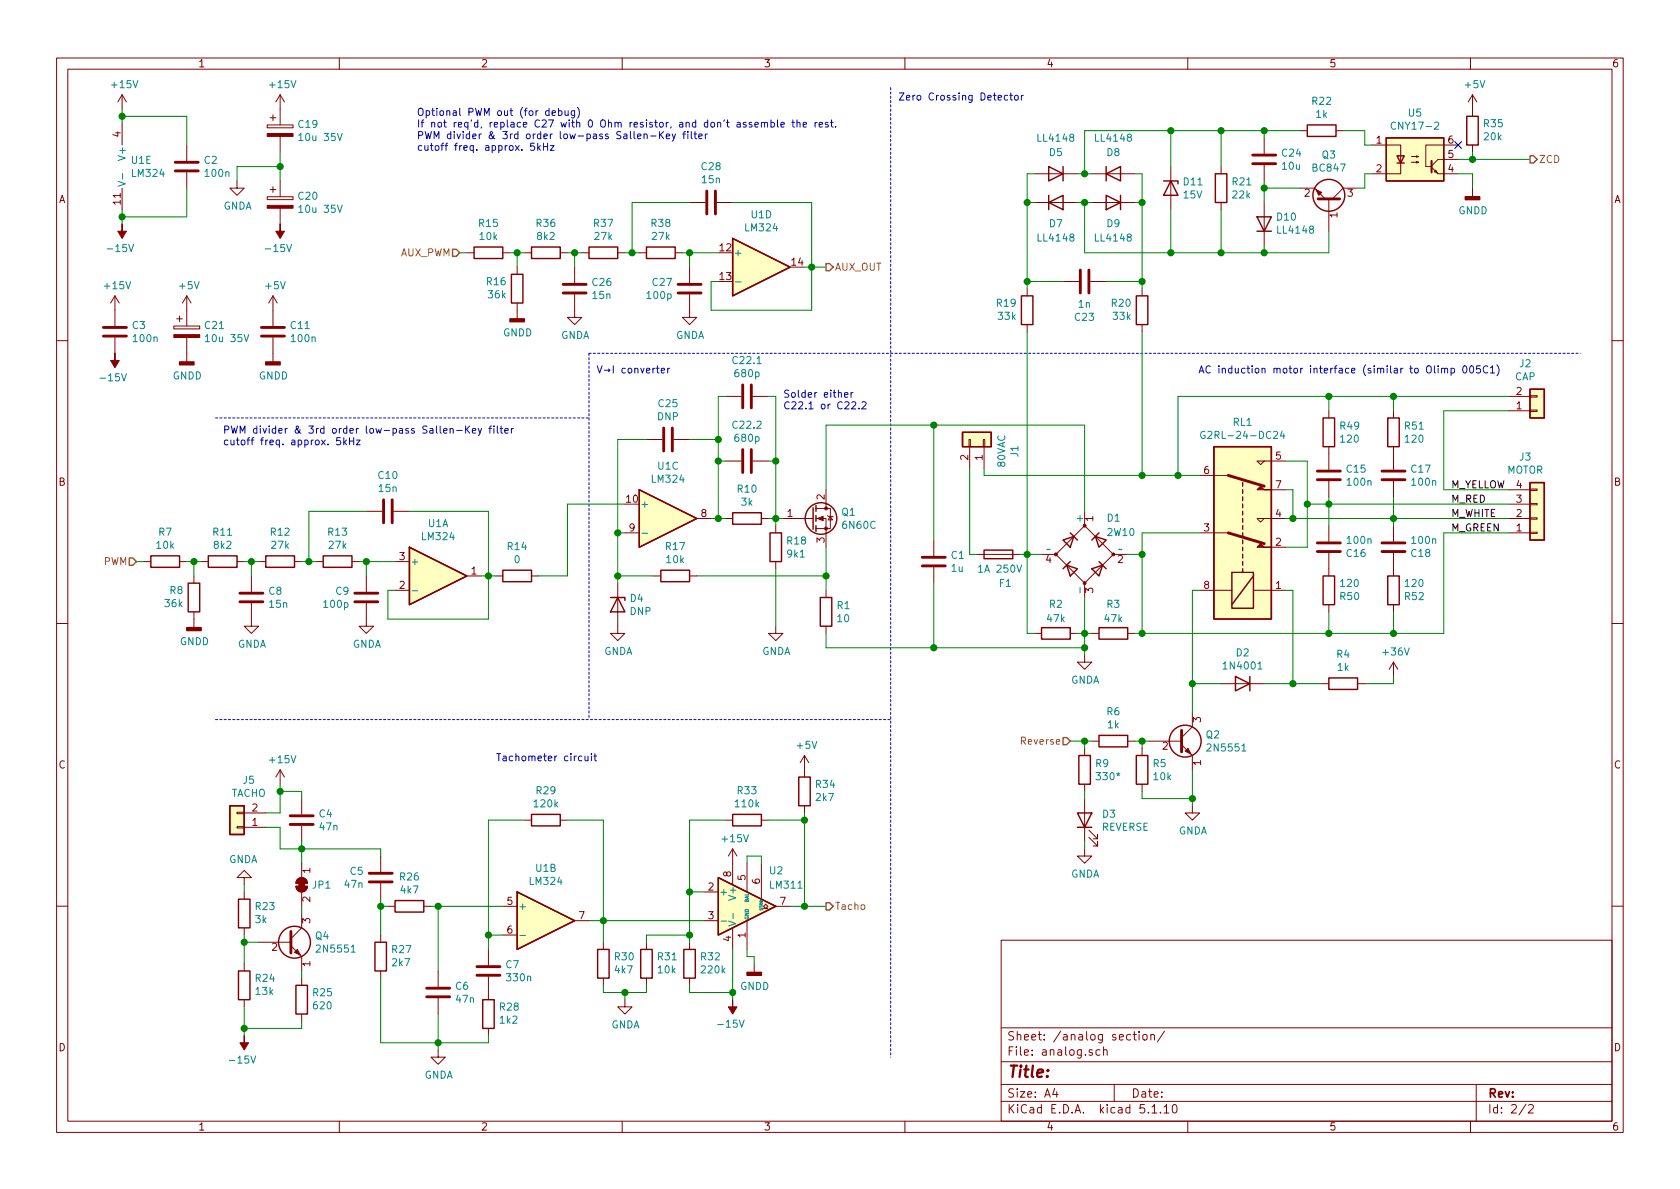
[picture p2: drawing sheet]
<svg xmlns="http://www.w3.org/2000/svg" width="297mm" height="210mm" viewBox="0 0 297 210" stroke-linecap="round" stroke-linejoin="round" font-family="sans-serif">
<g fill="none" stroke="#840000" stroke-width=".18">
<path d="M10 10.3h277v189.9h-277zM12 12.2h273v186.1h-273zM21.6 16.8v2.5M21.6 16.8l-.8 1.2M21.6 16.8l.8 1.2M49.5 16.8v5.3M49.5 16.8l-.7 1.2M49.5 16.8l.8 1.2M60 10.3v1.9M110 10.3v1.9M160 10.3v1.9M210 10.3v1.9"/>
<path d="M260 10.3v1.9M260.3 16.8v3.8M260.3 16.8l-.7 1.2M260.3 16.8l.8 1.2M21.6 21.8v3.8M21.6 33.3v3.8M33 25.6v2.8M33 30.5v2.8M41.9 32v1.3h1.3l-1.3 1.2-1.3-1.2h1.3M47.2 34.8h4.6v.5h-4.6zM47.2 22.1h4.6v.5h-4.6zM47.8 33.5h1"/>
<path d="M47.8 20.8h1M48.3 20.3v1M48.3 33v1M49.5 24.1v2.8M49.5 32v2.8M49.5 36.8v2.8M121.9 35.8h2.8M126.7 35.8h2.8M182.9 30.7h7.6M182.9 35.8h7.6M193 30.7h7.7M193 35.8h7.7"/>
<path d="M207 29.5v7.6M215.9 29.5v1.2M215.9 35.8v1.3M223.5 24.4v2.8M223.5 29.2v2.8M223.5 35.8v7.6M229.9 33.3h2.5l1.9 1.9M229.9 23.1h1.2M234.9 35.2v5.7M236.2 23.1h1.3M240 33.3h-2.5l-1.9 1.9M242.6 25.6h5v3.4"/>
<path d="M247.6 28.8v1.9h-5M249.6 28.7h1.2l-.4 .1v-.2l.4 .1M249.6 27.7h1.2l-.4 .1v-.2l.4 .1M253.1 29.6l1.2 1.1h3.5M253.6 30.3l.3-.2 .2 .5zM257.8 25.6h-5.7v3.9h1M257.8 28.2h-3.5l-1.2 1.1M260.3 25.6v1.3M260.3 33.3v1.5M20.3 52.3l-.7 1.3M20.3 52.3v5.4M20.3 59.7v2.8"/>
<path d="M20.3 52.3l.8 1.3M30.7 57.7h4.6v.5h-4.6zM31.2 56.4h1.1M31.7 55.9v1M33 52.3v5.4M33 59.7v4.3M33 52.3l-.7 1.3M33 52.3l.8 1.3M48.3 52.3v5.4M48.3 59.7v4.3M48.3 52.3l-.8 1.3M48.3 52.3l.7 1.3"/>
<path d="M82.5 44.7h1.3M88.9 44.7h1.3M91.4 47.2v1.3M91.4 53.6v2.8M92.7 44.7h1.3M99.1 44.7h1.2M101.6 52.1v4h1.3l-1.3 1.3-1.3-1.3h1.3M101.6 47.2v2.8M102.9 44.7h1.2M109.2 44.7h1.3M113 44.7h1.3M119.4 44.7h1.2"/>
<path d="M121.9 52.1v4h1.3l-1.3 1.3-1.3-1.3h1.3M121.9 47.2v2.8M181.6 51v1.3M181.6 57.4v1.3M188 49.8h2.8M192.8 49.8h2.8M201.9 51v1.3M201.9 57.4v1.3M10 60.2h2M114.3 77.7h2.8M119.1 77.7h2.8M128.3 70.1h2.8"/>
<path d="M133.1 70.1h2.8M171.3 77.7h.3v1.3h-.3zM171.4 79v3.8M173.9 77.7h.2v1.3h-.2zM174 79v3.8M234.9 72.6v1.3M234.9 79v4.1M246.4 72.6v1.3M246.4 79v4.1M266.7 70.1h3.8M266.7 72.6h3.8M270.5 70h1.3v.2h-1.3z"/>
<path d="M270.5 72.5h1.3v.3h-1.3zM285 60.2h2M25.4 99.3h1.3M31.7 99.3h1.3M35.6 99.3h1.2M41.9 99.3h1.3M45.7 99.3h1.3M52.1 99.3h1.2M55.9 99.3h1.2M62.2 99.3h1.3M64.8 90.4h2.8M69.6 90.4h2.8"/>
<path d="M69.8 99.3h2.6M110.5 94.2h2.5M123.2 91.7h2.5M128.3 91.7h1.2M128.3 81.5h2.8M133.1 81.5h2.8M134.6 91.7h1.3M137.2 93v1.2M137.2 99.3v1.3M138.4 91.7h5.4M144.3 91.7h1.7v5.1M144.3 89.9h2.5v3.6h-2.5"/>
<path d="M146 86.6v3.3M146.3 91.2l.1 .1h.8l.1 .1M146.8 91.3l.4 .6h-.8zM165.1 95.5v2.8M172.7 98h7.6M184.1 98h2.6M186.7 98l5.1-5 5 5-5 5.1zM191.8 90.4v2.6M196.8 98h2.6M212.1 94.2h5.1M212.1 84.1h5.1M223.5 91.7l-.6 .6-.7-.6h5.1"/>
<path d="M223.5 81.5l-.6 .7-.7-.7h5.1M224.8 96.8h2.5M224.8 86.6h2.5M234.9 85.1v2.8M234.9 93v2.8M234.9 97.8v4M246.4 85.1v2.8M246.4 93v2.8M246.4 97.8v4M266.7 91.7h3.8M266.7 94.2h3.8M266.7 86.6h3.8"/>
<path d="M266.7 89.1h3.8M270.5 86.5h1.3v.2h-1.3zM270.5 89h1.3v.3h-1.3zM270.5 94.1h1.3v.3h-1.3zM270.5 91.6h1.3v.2h-1.3zM10 110.3h2M34.3 101.8v1.3M34.3 108.2v2.8M44.4 106.7v4h1.3l-1.3 1.3-1.2-1.3h1.2M44.4 101.8v2.8M64.8 106.7v4h1.2l-1.2 1.3-1.3-1.3h1.3M64.8 101.8v2.8"/>
<path d="M69.8 104.4h2.6M82.5 101.8h2.6M87.6 101.8h1.3M94 101.8h1.2M109.2 103.1v8.9h1.3l-1.3 1.3-1.3-1.3h1.3M115.6 101.8h1.2M121.9 101.8h1.3M137.2 110.7v1.3h1.2l-1.2 1.3-1.3-1.3h1.3M146 104.4v1.3M146 110.7v1.3M165.1 100.3v2.8M182.9 112h1.2"/>
<path d="M189.2 112h1.3M191.8 115.8v1.3h1.2l-1.2 1.3-1.3-1.3h1.3M191.8 103.1v2.6M193 112h1.3M199.4 112h1.3M212.1 104.4h5.7M221.6 104.4h5.7M234.9 106.9v1.3M246.4 106.9v1.3M246.4 117.1v2.5M246.4 117.1l-.8 1.3M246.4 117.1l.7 1.3"/>
<path d="M285 110.3h2M49.5 136.1v2.6M49.5 136.1l-.7 1.3M49.5 136.1l.8 1.3M142.2 133.6v3.8M142.2 133.6l-.7 1.3M142.2 133.6l.8 1.3M191.8 132.3v1.3M191.8 138.7v1.2M193 131.1h1.3M199.4 131.1h1.3M201.9 132.3v1.3"/>
<path d="M201.9 138.7v1.2M203.2 131.1h5.7M208.9 131.7l1.9 1.9v2.5M210.8 126v2.5l-1.9 1.9M215.9 120.9h7.6M233.7 120.9h1.2M240 120.9h1.3M41.9 143.6h1.3v.3h-1.3zM41.9 146.2h1.3v.2h-1.3zM43.2 155.2h1.2l-1.2-1.3-1.3 1.3h1.3v1.3M43.2 157.7v1.3M43.2 146.3h3.8"/>
<path d="M43.2 143.8h3.8M52.3 156.7h2.1a1.02 1.02 0 0 1-1.1 1 1.02 1.02 0 0 1-1-1zM52.7 155.4a1.03 1.03 0 0 1 1.1-.1 1.03 1.03 0 0 1 .6 .9h-2.1l.1-.4zM53.3 141.2v2.8M53.3 146v2.8M53.3 152.6v2.6M53.3 157.7v2.6M67.3 151.4v2.8M67.3 156.2v2.8M92.7 145h1.3M99.1 145h1.2M124.5 157.7h2.5"/>
<path d="M128.3 145h1.2M129.5 150.1l-.7 1.3M129.5 150.1v6.4M129.5 150.1l.8 1.3M132.1 152.6v5.1M134.6 145h1.3M134.6 152.6v6.4M142.2 142.5v1.3M191.8 150.1v1.3h1.2l-1.2 1.2-1.3-1.2h1.3M191.8 141.2v7.6M192.5 148.1l1.6 1.5v-.8v.8h-.8M192.5 146.8l1.6 1.5v-.7v.7h-.8"/>
<path d="M210.8 142.5v1.3h1.3l-1.3 1.2-1.3-1.2h1.3M10 160.2h2M43.2 164.1v1.2M43.2 170.4v1.3M43.2 176.8v1.2M45.7 166.6h5.7M51.4 167.3l1.9 1.9v2.5M53.3 161.5v2.6l-1.9 1.9M53.3 173v1.2M53.3 179.3v1.3M67.3 165.3v1.3M67.3 171.7v1.3"/>
<path d="M68.6 160.3h1.2M74.9 160.3h1.3M77.5 171.7v2.8M77.5 176.5v2.8M86.4 167.9v2.8M86.4 172.7v4.1M88.9 160.3h2.5M88.9 165.3h2.5M101.6 162.8h2.5M106.7 166.6v1.3M106.7 173v1.2M110.5 176.8v1.2h1.3l-1.3 1.3-1.3-1.3h1.3"/>
<path d="M114.3 166.6v1.3M114.3 173v1.2M121.9 166.6v1.3M121.9 173v1.2M124.5 162.8h2.5M129.5 164.1v3.8M132.1 162.8v5.1M133.3 170.4v1.6M135 160.6h.4l-.4-.3 .4-.4 .4 .4-.4 .3h.4M137.2 160.3h2.5M177 166.3h108v32h-108zM285 160.2h2"/>
<path d="M60 198.3v1.9M77.5 185.7v1.2h1.2l-1.2 1.3-1.3-1.3h1.3M86.4 181.9v1.2M110 198.3v1.9M160 198.3v1.9M177 194.8h108M177 191.8h108M177 187.8h108M177 181.8h108M186.5 192.5l-.4 1h1M186.8 193v1M194.5 185.7l-.4-.1-.3 .3v.6l.3 .1 .4-.1"/>
<path d="M195.1 185.7l.2-.1 .4 .1 .1 .9M195.1 185.1v1.5M197 191.8v3M200.3 182.9h.6M200.6 182.4v1.3l.3 .2M201.4 182.4v.2M201.4 182.9v1M202.1 183.1l.2-.2 .5 .2v.7l-.3 .1-.4-.1zM203.5 183.1l.2-.2 .3 .1 .1 .9M203.5 182.9v1M203.7 195.8l.4-.5v1.5M203.7 196.8h.8"/>
<path d="M205.2 196.7v.1M205.8 195.8l.4-.5v1.5M205.8 196.8h.9M205.9 182.3l-1.3 2M207.5 195.4l.2-.1a.94 .94 0 0 1 0 1.5h-.1a1 1 0 0 1-.1-1.4zM210 198.3v1.9M260 198.3v1.9M261 191.8v6.5M269.8 195.2l-1.2 2M270.3 195.5l.2-.2h.3l.3 .5-.9 1h.9"/>
</g>
<g fill="#ffffc2" stroke="#ffffc2" stroke-width=".18">
<path d="M245.1 24.4h10.2v7.6h-10.2z"/>
<path d="M91.4 157.7l10.2 5.1-10.2 5.1z"/>
<path d="M113 86.6l10.2 5.1-10.2 5.1z"/>
<path d="M170.2 76.4h5.1v2.6h-5.1z"/>
<path d="M72.4 96.8l10.1 5-10.1 5.1z"/>
<path d="M214.6 79h10.2v30.5h-10.2z"/>
<path d="M270.5 68.8h2.5v5.1h-2.5z"/>
<path d="M270.5 85.3h2.5v10.2h-2.5z"/>
<path d="M40.6 142.5h2.6v5.1h-2.6z"/>
<path d="M129.5 42.2l10.2 5-10.2 5.1z"/>
<path d="M127 155.2l10.2 5.1-10.2 5z"/>
</g>
<g fill="none" stroke="#840000" stroke-width=".25">
<path d="M185.4 29.5l2.6 1.2-2.6 1.3zM185.4 35.8l2.6-1.3v2.6zM185.4 34.5v2.6M188 29.5v2.5M195.6 34.5l2.5 1.3-2.5 1.3zM195.6 30.7l2.5-1.2v2.5zM195.6 29.5v2.5M198.1 34.5v2.6M205.7 32h2.6v.5M207 32l1.3 2.5h-2.6zM214.9 30.7h2v5.1h-2zM222.2 38.3h2.6l-1.3 2.6z"/>
<path d="M231.1 22.1h5.1v2h-5.1zM245.1 24.4h10.2v7.6h-10.2zM247 27.6h1.3l-.7 1.2zM247 28.8h1.3M259.3 20.6h2.1v5h-2.1zM83.8 43.7h5.1v2h-5.1zM90.4 48.5h2.1v5.1h-2.1zM94 43.7h5.1v2h-5.1zM104.1 43.7h5.1v2h-5.1zM114.3 43.7h5.1v2h-5.1zM129.5 42.2l10.2 5-10.2 5.1zM180.6 52.3h2v5.1h-2z"/>
<path d="M200.9 52.3h2v5.1h-2zM222.2 40.9h2.6M170.2 76.4h5.1v2.6h-5.1zM214.6 79h10.2v30.5h-10.2zM233.9 73.9h2.1v5.1h-2.1zM245.4 73.9h2v5.1h-2zM270.5 68.8h2.5v5.1h-2.5zM26.7 98.3h5v2h-5zM36.8 98.3h5.1v2h-5.1zM47 98.3h5.1v2h-5.1zM57.1 98.3h5.1v2h-5.1zM72.4 96.8l10.1 5-10.1 5.1z"/>
<path d="M113 86.6l10.2 5.1-10.2 5.1zM129.5 90.7h5.1v2h-5.1zM136.1 94.2h2.1v5.1h-2.1zM143.8 89.8v3.8M144.3 89.4v1M144.3 91.2v1M144.3 93v1M174 97.3h5.1v1.5h-5.1zM188 95.5l1.9-.6-.7 1.9zM188.6 99.9l1.9 .7-1.3 1.2zM189.2 99.3l-1.2 1.3M189.2 94.2l1.3 1.3"/>
<path d="M193.7 94.9l1.9 .6-1.3 1.3zM194.3 94.2l-1.3 1.3M194.3 99.3l1.3 1.3M219.7 85.3v.7M219.7 86.6v.6M219.7 87.9v.6M219.7 89.1v.7M219.7 90.4v.7M219.7 91.7v.6M219.7 93v.6M219.7 94.2v.7M219.7 95.5v.6"/>
<path d="M219.7 96.8v.6M219.7 98v.7M219.7 99.3v.6M270.5 85.3h2.5v10.2h-2.5zM33.3 103.1h2v5.1h-2zM88.9 100.8h5.1v2.1h-5.1zM107.9 105.7h2.6v.5M109.2 105.7l1.3 2.5h-2.6zM116.8 100.8h5.1v2.1h-5.1zM145 105.7h2.1v5h-2.1zM184.1 111h5.1v2h-5.1zM193 100.6l1.9-.7-.6 1.9z"/>
<path d="M194.3 111h5.1v2h-5.1zM217.8 101.2h3.8v6.4h-3.8zM218.4 119.6l2.6 1.3-2.6 1.3zM219.7 100.6v.6M221 119.6v2.6M221.6 101.8l-3.8 5.1M233.9 101.8h2.1v5.1h-2.1zM234.9 119.9h5.1v2h-5.1zM245.4 101.8h2v5.1h-2zM141.2 137.4h2.1v5.1h-2.1zM190.8 133.6h2v5.1h-2zM194.3 130h5.1v2.1h-5.1z"/>
<path d="M200.9 133.6h2v5.1h-2zM40.6 142.5h2.6v5.1h-2.6zM42.2 159h2v5.1h-2zM69.8 159.3h5.1v2h-5.1zM91.4 157.7l10.2 5.1-10.2 5.1zM94 144h5.1v2h-5.1zM127 155.2l10.2 5.1-10.2 5zM129.5 144h5.1v2h-5.1zM190.5 143.8h2.5l-1.2 2.5zM190.5 146.3h2.5M42.2 171.7h2v5.1h-2zM52.3 174.2h2.1v5.1h-2.1z"/>
<path d="M66.3 166.6h2v5.1h-2zM85.3 176.8h2.1v5.1h-2.1zM105.7 167.9h2v5.1h-2zM113.3 167.9h2v5.1h-2zM120.9 167.9h2v5.1h-2z"/>
<circle cx="234.9" cy="34.5" r="2.82"/>
<circle cx="145.2" cy="91.7" r="2.79"/>
<circle cx="209.5" cy="131.1" r="2.82"/>
<circle cx="52.1" cy="166.6" r="2.82"/>
</g>
<path d="M253.1 28.4v2.1" fill="none" stroke="#840000" stroke-width=".36"/>
<g fill="none" stroke="#008484" stroke-width=".18">
<path d="M20.9 32.1l1.2 .4-1.2 .4M21.7 30.7v1M52.8 36.6l.4-.3v1.3M52.8 23.9l.4-.3v1.3M52.8 37.6h.7M52.8 24.9h.7M59.7 36.3l.4 1.3 .4-1.3M59.7 23.6l.4 1.3 .4-1.3M246.8 21.7a.6 .6 0 0 0-.9 .4 .6 .6 0 0 0 .6 .8l.3-.2M253.6 21.7l.5-.1 .2 .1 .1 .2-.1 .2-.7 .8h.8M36.3 59.5l.4-.3v1.2M43.2 59.2l.4 1.2 .4-1.2"/>
<path d="M130 49.9h1M36.3 60.4h.7M213 76.3a.59 .59 0 0 0-.7 .6 .59 .59 0 0 0 .7 .6l.1-.5h-.3M226.7 76.2l-.3 .9h.8M227 76.7v.8M113.5 94.3h1M185.7 97.1l-.6 .1M198.4 97.1l-.6 .1M72.9 104.5h1M222.4 118.3h.7M219.6 132.8h.7M62.1 168.4h.7"/>
<path d="M91.9 165.4h1M127.5 162.9h1M128.8 162.9l1.3 .4-1.3 .4M129.6 161.5v1"/>
</g>
<g fill="#840000" stroke="#840000" stroke-width=".18">
<path d="M47.2 36.3h4.6v.5h-4.6z"/>
<path d="M47.2 23.6h4.6v.5h-4.6z"/>
<path d="M20.3 62.5v1.2h.8l-.8 1.3-.7-1.3h.7z"/>
<path d="M21.6 39.6v1.3h.8l-.8 1.3-.8-1.3h.8z"/>
<path d="M129.5 176.8v1.2h.8l-.8 1.3-.7-1.3h.7z"/>
<path d="M30.7 59.2h4.6v.5h-4.6z"/>
<path d="M49.5 39.6v1.3h.8l-.8 1.3-.7-1.3h.7z"/>
<path d="M52.1 168.4l.5-.5 .5 1z"/>
<path d="M52.7 155.4a1.03 1.03 0 0 1 1.1-.1 1.03 1.03 0 0 1 .6 .9h-2.1l.1-.4z"/>
<path d="M52.3 156.7h2.1a1.02 1.02 0 0 1-1.1 1 1.02 1.02 0 0 1-1-1z"/>
<path d="M52.8 156h1v1h-1z"/>
<path d="M43.2 183.1v1.3h.7l-.7 1.3-.8-1.3h.8z"/>
<path d="M232.7 33.5l1 .5-.5 .5z"/>
<path d="M144.5 91.7l1-.4v.8z"/>
<path d="M222.2 96.8l.7-.7 .6 .7h1.3z"/>
<path d="M222.2 86.6l.7-.6 .6 .6h1.3z"/>
<path d="M209.5 132.8l.6-.5 .5 1z"/>
<circle cx="191.8" cy="103.1" r=".25"/>
<circle cx="196.8" cy="98" r=".25"/>
<circle cx="186.7" cy="98" r=".25"/>
<circle cx="191.8" cy="93" r=".25"/>
<circle cx="146" cy="93.5" r=".25"/>
<circle cx="146" cy="89.9" r=".25"/>
</g>
<g fill="#840000" stroke="#840000" stroke-width=".25">
<path d="M47 64h2.5v.5h-2.5z"/>
<path d="M259.1 34.8h2.5v.5h-2.5z"/>
<path d="M132.1 172h2.5v.5h-2.5z"/>
<path d="M90.2 56.4h2.5v.5h-2.5z"/>
<path d="M33 111h2.6v.5h-2.6z"/>
<path d="M31.7 64h2.6v.5h-2.6z"/>
</g>
<g fill="none" stroke="#840000" stroke-width=".51">
<path d="M31 30.2h4.1M31 28.7h4.1M125 33.8v4M126.5 33.8v4M221.5 29h4.1M221.5 27.4h4.1M233 35.2h3.9M18.3 59.4h4.1M18.3 57.9h4.1M46.2 59.4h4.1M46.2 57.9h4.1M99.6 51.8h4"/>
<path d="M99.6 50.3h4M119.9 51.8h4.1M119.9 50.3h4.1M191 47.7v4.1M192.5 47.7v4.1M117.3 75.7v4.1M118.9 75.7v4.1M131.3 68.1v4M131.3 79.5v4.1M132.8 68.1v4M132.8 79.5v4.1M67.8 88.4v4.1"/>
<path d="M69.3 88.4v4.1M163.1 98.5h4M217.2 94.2l6.3 1.9M217.2 84.1l6.3 1.9M232.9 84.8h4.1M232.9 83.3h4.1M232.9 96h4.1M232.9 97.5h4.1M244.3 84.8h4.1M244.3 83.3h4.1M244.3 96h4.1M244.3 97.5h4.1"/>
<path d="M42.4 106.4h4.1M42.4 104.9h4.1M62.7 106.4h4.1M62.7 104.9h4.1M163.1 100.1h4M208.9 129.2v3.8M51.3 145.8h4.1M51.3 144.3h4.1M65.3 156h4M65.3 154.4h4M51.4 164.7v3.8M75.4 176.3h4.1"/>
<path d="M75.4 174.7h4.1M84.3 172.5h4.1M84.3 170.9h4.1"/>
</g>
<path d="M157.5 15.5v171.4M38.1 73.9h66M104.1 62.5v64.7M104.1 62.5h175.3M38.1 127.2h119.4" fill="none" stroke="#0000c2" stroke-width=".18" stroke-dasharray=".4 .4"/>
<g fill="none" stroke="#008400" stroke-width=".18">
<path d="M21.6 19.3v2.5M21.6 37.1v2.5M21.6 20.6h11.4v5M33 33.3v5h-11.4M49.5 29.5h-7.6v2.5M49.5 26.9v5.1M121.9 35.8h-10.1v8.9M129.5 35.8h14v19.1h-17.8v-5.1h1.3M181.6 35.8h1.3M182.9 30.7h-1.3v20.3M190.5 35.8h2.5M190.5 30.7h2.5"/>
<path d="M191.8 35.8v8.9h43.1v-3.8M200.7 30.7h1.2v20.3M200.7 35.8h1.2M207 23.1v6.4M207 37.1v7.6M215.9 23.1v6.4M215.9 37.1v7.6M223.5 23.1v1.3M223.5 32v3.8M223.5 33.3h6.4M229.9 23.1h-38.1v7.6M237.5 23.1h3.8v2.5h1.3"/>
<path d="M242.6 30.7h-1.3v2.6h-1.3M257.8 30.7h2.5v2.6M257.8 28.2h12.7M260.3 26.9v1.3M81.3 44.7h1.2M90.2 44.7h2.5M91.4 44.7v2.5M100.3 44.7h2.6M101.6 44.7v2.5M110.5 44.7h2.5M120.6 44.7h6.4M121.9 44.7v2.5"/>
<path d="M142.2 47.2h3.8M181.6 58.7v53.3h1.3M181.6 49.8h6.4M195.6 49.8h6.3M201.9 58.7v25.4M223.5 43.4v1.3M114.3 77.7h-5.1v25.4M121.9 77.7h5.1M128.3 70.1h-1.3v21.6M135.9 70.1h1.3v22.9M165.1 75.2v20.3M234.9 70.1v2.5"/>
<path d="M246.4 70.1v2.5M266.7 70.1h-58.4v14M266.7 72.6h-11.4v14h11.4M24.1 99.3h1.3M33 99.3h2.6M34.3 99.3v2.5M43.2 99.3h2.5M44.4 99.3v2.5M53.3 99.3h2.6M63.5 99.3h6.3M64.8 90.4h-10.2v8.9M64.8 99.3v2.5"/>
<path d="M72.4 90.4h14v19.1h-17.8v-5.1h1.2M109.2 94.2h1.3M110.5 89.1h-10.2v12.7h-5.1M125.7 91.7h2.6M127 81.5h1.3M135.9 91.7h2.5M135.9 81.5h1.3M146 86.6v-11.4h45.8v15.2M146 96.8v7.6M171.4 82.8v15.2h1.3M174 82.8v1.3h38.1M180.3 98h3.8"/>
<path d="M199.4 98h2.5M212.1 94.2h-10.2v17.8M227.3 91.7h39.4M227.3 81.5h3.8v15.3h-3.8M227.3 86.6h1.3v5.1M231.1 89.1h35.6M234.9 87.9v5.1M246.4 87.9v5.1M266.7 94.2h-11.4v17.8h-54.6M85.1 101.8h2.5M109.2 101.8h6.4M123.2 101.8h22.8"/>
<path d="M137.2 100.6v10.1M146 112v2.5h45.8M165.1 103.1v11.4M190.5 112h2.5M191.8 105.7v10.1M212.1 104.4h-1.3v21.6M227.3 104.4h1.3v16.5M234.9 108.2v3.8M246.4 108.2v3.8M246.4 119.6v1.3h-5.1M49.5 138.7v5.1h-2.5M49.5 139.9h3.8v1.3"/>
<path d="M189.2 131.1h3.8M191.8 131.1v1.2M191.8 139.9v1.3M200.7 131.1h2.5M201.9 131.1v1.2M201.9 139.9v1.3h8.9M210.8 136.1v6.4M210.8 120.9h5.1M223.5 120.9h10.2M43.2 156.5v1.2M47 146.3h2.5v3.8h17.8v1.3M53.3 148.8v3.8"/>
<path d="M67.3 159v6.3M92.7 145h-6.3v22.9M100.3 145h6.4v21.6M121.9 157.7h2.6M128.3 145h-6.4v21.6M132.1 152.6v-1.2h2.5v1.2M135.9 145h6.3M142.2 143.8v16.5M191.8 148.8v1.3M43.2 165.3v5.1M43.2 178v5.1M43.2 166.6h2.5"/>
<path d="M53.3 160.3v1.2M53.3 171.7v1.3M67.3 160.3h1.3M67.3 173v11.4h19.1v-1.3M76.2 160.3h12.7M77.5 160.3v11.4M77.5 179.3v6.4M86.4 165.3h2.5M104.1 162.8h20.4M106.7 174.2v1.3h7.6v-1.3M110.5 175.5v1.3M121.9 174.2v1.3h7.6"/>
<path d="M121.9 165.3h-7.6v1.3M129.5 167.9v8.9M132.1 167.9v1.3h1.2v1.2M139.7 160.3h6.3M53.3 180.6v1.3h-10.1"/>
</g>
<path d="M270.5 27.6h.6l.7 .6-.7 .6h-.6zM80 44.1h.6l.7 .6-.7 .6h-.6zM146 46.6h.7l.6 .6-.6 .7h-.7zM22.9 98.7h.6l.6 .6-.6 .6h-.6zM188 130.4h.6l.6 .7-.6 .6h-.6zM146 159.6h.7l.6 .7-.6 .6h-.7z" fill="none" stroke="#848400" stroke-width=".25"/>
<g fill="none" stroke="#0000c2" stroke-width=".18">
<path d="M97.6 20l.6-.1-.1-.3h-.3l-.2 .2 .1 .6h.4M98.8 19.6h.3l.3 .2-.2 .6h-.4M98.8 19.1v1.3M99.9 19.6l.1 .8h.3l.2-.1M100.5 19.6v.8M101.6 19.6l-.1 1.1-.1 .1h-.3M101.6 19.6h-.4l-.2 .2 .1 .6h.5M102.1 19a1.47 1.47 0 0 1 0 1.9M178.2 16.9h-.4l-.2 .2 .1 .5h.5M178.5 16.9h.5M178.7 16.4v1.1l.3 .2M179.4 17l.2-.1 .4 .1v.5l-.1 .1-.3 .1-.2-.1z"/>
<path d="M180.6 16.9v.8M180.9 16.9h-.2l-.1 .2M94.5 25.3h-.6l-.1 .6 .5-.1 .2 .3v.3l-.2 .2-.5-.1M95.1 25.3v1.3M95.2 26.1l.4 .5M95.6 25.7l-.5 .5M96.1 25.3v1.3M96.1 25.9h.7M96.8 25.3v1.3M97.3 25.7h.7l-.7 .9h.7M113.9 23.8l.2-.1h.3v.8M115 24h1"/>
<path d="M116.6 23.3v1.2M116.8 23.8l.5 .7M117.3 23.3l-.7 .7M117.8 24.1l.6-.1v-.3h-.4l-.2 .2 .1 .6h.5M118.8 23.7l.4 .8M119.4 23.7l-.4 1.1-.2 .2M120.7 23.7h.5M121.2 23.3l-.3 .1v1.1M121.6 23.7v.8M122.2 23.3v1.1l.2 .1M122.7 23.7h.5M122.9 23.3v1.1l.3 .1"/>
<path d="M123.5 24.1l.7-.1-.1-.3h-.4l-.2 .2 .1 .6h.5M124.7 23.7v.8M125.1 23.7h-.3l-.1 .2M131.9 21.7l-.3-.1-.2 .2 .1 .2 .4 .1v.3h-.5M132.9 21.7l-.3-.1-.2 .2 .1 .2 .4 .1v.3h-.5M133.5 22l.6-.1-.1-.2-.3-.1-.2 .2v.6h.5M134.6 21.8l.2-.2 .3 .1 .1 .8M134.6 21.6v.9M135.2 21.8l.2-.2 .3 .1v.8M136.3 21.7l.4-.1 .2 .3-.1 .5h-.5M136.3 21.2v1.3M137.5 21.2v1.1l.1 .2"/>
<path d="M138.1 22l.6-.1-.1-.2-.3-.1-.2 .2v.6h.5M140 21.6h.5M140.2 21.2v1.1l.3 .2M140.9 21.8l.2-.2 .3 .1 .1 .8M140.9 21.2v1.3M142 22l.6-.1-.1-.2-.3-.1-.2 .2 .1 .6h.4M144.1 21.6v.9M144.5 21.6l-.4 .3M144.8 22l.6-.1v-.2l-.4-.1-.2 .2 .1 .6h.5M146.4 21.7l-.3-.1-.2 .2 .1 .2 .4 .1v.3h-.5M146.8 21.6h.5M147 21.2v1.1l.3 .2"/>
<path d="M147.8 22.3v.2M60.2 77.4h-.6l-.1 .6 .5-.1 .2 .2v.3l-.2 .3-.5-.2M60.8 77.4v1.3M60.9 78.2l.4 .5M61.3 77.8l-.5 .5M61.8 77.4v1.3M61.8 78h.7M62.5 77.4v1.3M63 77.8h.7l-.7 .9h.7M79.6 75.9l.2-.1h.3v.8M80.7 76.1h1M82.3 75.3v1.3"/>
<path d="M82.5 75.9l.5 .7M83 75.3l-.7 .8M83.5 76.2l.6-.1v-.3h-.4l-.2 .1 .1 .6h.5M84.6 75.8l.3 .8M85.1 75.8l-.4 1.1-.1 .1M86.4 75.8h.5M86.9 75.3l-.3 .2v1.1M87.3 75.3v.2M87.3 75.8v.8M87.9 75.3v1.1l.2 .2M88.4 75.8h.5M88.6 75.3v1.1l.3 .2"/>
<path d="M89.3 76.2l.6-.1-.1-.3h-.3l-.2 .1v.6h.5M90.4 75.8v.8M90.8 75.8h-.3l-.1 .2M115.8 65.1l-.4 .2M116.1 65.1h.4M116.2 64.7v1.1l.3 .2M116.9 65.5l.6-.1-.1-.2-.3-.1-.2 .2 .1 .6h.4M118.1 65.1v.9M118.4 65.1l-.3 .2M149.3 69.8l.6-.1v-.2l-.4-.1-.2 .2 .1 .6h.5M150.5 69.4v.9M150.6 71.2l.5-.2 .2 .4v.2l-.8 .7h.8"/>
<path d="M150.8 69.4l-.3 .2M151.9 72.2v.1M152.4 71.2l.5-.2 .2 .4-.8 .9h.8M212 66l.4-1.3 .5 1.3M212.1 65.6h.6M214 64.8a.6 .6 0 0 0-.8 .4 .6 .6 0 0 0 .6 .8l.2-.2M215.5 64.7v.1M215.5 65.1v.9M216.1 65.2l.2-.1 .3 .1 .1 .8M216.1 65.1v.9M217.8 65.2l-.4-.1-.2 .2 .1 .6h.5M217.8 64.7v1.3"/>
<path d="M218.4 65.1l.1 .8 .3 .1 .1-.2M218.9 65.1v.9M220.1 65.2l-.4-.1-.2 .2 .1 .6h.5M263 64.8a.6 .6 0 0 0-.8 .4 .6 .6 0 0 0 .6 .8l.2-.2M263.5 65l.4-.3v1.3M263.5 66h.8M264.7 64.5a1.4 1.4 0 0 1 0 1.9M102.9 133.8l-.4-.1-.2 .2 .1 .6h.5M103.4 133.7l.1 .8h.3l.2-.1M104 133.7v.8M104.6 133.3v.1M104.6 133.7v.8"/>
<path d="M105 133.7h.5M105.2 133.3v1.1l.3 .1"/>
</g>
<g fill="#008400" stroke="#008400" stroke-width=".25">
<circle cx="246.4" cy="91.7" r=".51"/>
<circle cx="235" cy="112" r=".51"/>
<circle cx="246.4" cy="70.1" r=".51"/>
<circle cx="201.9" cy="98" r=".51"/>
<circle cx="201.9" cy="112" r=".51"/>
<circle cx="208.3" cy="84.1" r=".51"/>
<circle cx="191.8" cy="112" r=".51"/>
<circle cx="49.5" cy="29.5" r=".51"/>
<circle cx="77.5" cy="160.3" r=".51"/>
<circle cx="111.8" cy="44.7" r=".51"/>
<circle cx="235" cy="89.1" r=".51"/>
<circle cx="235" cy="70.1" r=".51"/>
<circle cx="67.3" cy="160.3" r=".51"/>
<circle cx="91.4" cy="44.7" r=".51"/>
<circle cx="228.6" cy="91.7" r=".51"/>
<circle cx="231.1" cy="89.1" r=".51"/>
<circle cx="210.8" cy="141.2" r=".51"/>
<circle cx="109.2" cy="101.8" r=".51"/>
<circle cx="86.4" cy="101.8" r=".51"/>
<circle cx="137.2" cy="81.5" r=".51"/>
<circle cx="165.1" cy="75.2" r=".51"/>
<circle cx="44.5" cy="99.3" r=".51"/>
<circle cx="127" cy="77.7" r=".51"/>
<circle cx="64.8" cy="99.3" r=".51"/>
<circle cx="34.3" cy="99.3" r=".51"/>
<circle cx="54.6" cy="99.3" r=".51"/>
<circle cx="246.4" cy="112" r=".51"/>
<circle cx="127" cy="81.5" r=".51"/>
<circle cx="146.1" cy="101.8" r=".51"/>
<circle cx="127" cy="91.7" r=".51"/>
<circle cx="137.2" cy="91.7" r=".51"/>
<circle cx="228.6" cy="120.9" r=".51"/>
<circle cx="210.8" cy="120.9" r=".51"/>
<circle cx="191.8" cy="114.5" r=".51"/>
<circle cx="181.6" cy="98" r=".51"/>
<circle cx="121.9" cy="165.3" r=".51"/>
<circle cx="223.5" cy="44.7" r=".51"/>
<circle cx="201.9" cy="84.1" r=".51"/>
<circle cx="86.4" cy="165.3" r=".51"/>
<circle cx="109.2" cy="94.2" r=".51"/>
<circle cx="21.6" cy="38.3" r=".51"/>
<circle cx="207" cy="44.7" r=".51"/>
<circle cx="106.7" cy="162.8" r=".51"/>
<circle cx="260.3" cy="28.2" r=".51"/>
<circle cx="207" cy="23.1" r=".51"/>
<circle cx="21.6" cy="20.6" r=".51"/>
<circle cx="110.5" cy="175.5" r=".51"/>
<circle cx="223.5" cy="23.1" r=".51"/>
<circle cx="223.5" cy="33.3" r=".51"/>
<circle cx="215.9" cy="23.1" r=".51"/>
<circle cx="215.9" cy="44.7" r=".51"/>
<circle cx="142.2" cy="145" r=".51"/>
<circle cx="121.9" cy="157.7" r=".51"/>
<circle cx="129.5" cy="175.5" r=".51"/>
<circle cx="53.3" cy="150.1" r=".51"/>
<circle cx="142.2" cy="160.3" r=".51"/>
<circle cx="201.9" cy="131.1" r=".51"/>
<circle cx="143.5" cy="47.2" r=".51"/>
<circle cx="43.2" cy="181.9" r=".51"/>
<circle cx="165.1" cy="114.5" r=".51"/>
<circle cx="43.2" cy="166.6" r=".51"/>
<circle cx="101.6" cy="44.7" r=".51"/>
<circle cx="191.8" cy="30.7" r=".51"/>
<circle cx="201.9" cy="49.8" r=".51"/>
<circle cx="191.8" cy="35.8" r=".51"/>
<circle cx="49.5" cy="139.9" r=".51"/>
<circle cx="191.8" cy="131.1" r=".51"/>
<circle cx="181.6" cy="35.8" r=".51"/>
<circle cx="121.9" cy="44.7" r=".51"/>
<circle cx="201.9" cy="35.8" r=".51"/>
<circle cx="77.5" cy="184.4" r=".51"/>
<circle cx="181.6" cy="49.8" r=".51"/>
</g>
<path d="M257.2 25l1.2 1.3M258.4 25l-1.2 1.3" fill="none" stroke="#000084" stroke-width=".18"/>
<text font-size="2.8" fill="#840000" x="178" y="190.5">Title:</text>
<g font-size="2.1" fill="#840000">
<text x="178" y="184">Sheet: /analog section/</text>
<text x="178" y="186.7">File: analog.sch</text>
<text x="178" y="196.9">KiCad E.D.A. kicad 5.1.10</text>
<text x="178" y="194.1">Size: A4</text>
<text x="200" y="194.1">Date:</text>
<text x="263" y="194.1">Rev:</text>
<text x="263" y="196.9">Id: 2/2</text>
</g>
<g font-size="1.8" fill="#840000">
<text x="35" y="11.9">1</text>
<text x="85" y="11.9">2</text>
<text x="135" y="11.9">3</text>
<text x="185" y="11.9">4</text>
<text x="235" y="11.9">5</text>
<text x="285" y="11.9">6</text>
<text x="21.3" y="24.2" transform="rotate(-90 21.3 24.2)">4</text>
<text x="243.4" y="25.4">1</text>
<text x="256.1" y="27.9">5</text>
<text x="256.1" y="25.4">6</text>
<text x="10.4" y="35.9">A</text>
<text x="230.7" y="34.8">2</text>
<text x="238.3" y="34.8">3</text>
<text x="243.4" y="30.5">2</text>
<text x="256.1" y="30.5">4</text>
<text x="285.4" y="35.9">A</text>
<text x="21.3" y="36.1" transform="rotate(-90 21.3 36.1)">11</text>
<text x="236.5" y="38.5" transform="rotate(-90 236.5 38.5)">1</text>
<text x="127.3" y="44.4">12</text>
<text x="140" y="47">14</text>
<text x="127.3" y="49.5">13</text>
<text x="268.1" y="69.8">2</text>
<text x="268.1" y="72.4">1</text>
<text x="171.2" y="81.4" transform="rotate(-90 171.2 81.4)">2</text>
<text x="173.7" y="81.4" transform="rotate(-90 173.7 81.4)">1</text>
<text x="212.9" y="83.8">6</text>
<text x="225.6" y="81.3">5</text>
<text x="10.4" y="85.9">B</text>
<text x="110.8" y="88.9">10</text>
<text x="145.8" y="88.4" transform="rotate(-90 145.8 88.4)">2</text>
<text x="225.6" y="86.4">7</text>
<text x="268.1" y="88.9">3</text>
<text x="268.1" y="86.4">4</text>
<text x="285.4" y="85.9">B</text>
<text x="111.3" y="94">9</text>
<text x="124" y="91.4">8</text>
<text x="139.2" y="91.4">1</text>
<text x="145.8" y="96" transform="rotate(-90 145.8 96)">3</text>
<text x="193.3" y="92.2" transform="rotate(-90 193.3 92.2)">1</text>
<text x="212.9" y="94">3</text>
<text x="225.6" y="91.4">4</text>
<text x="268.1" y="94">1</text>
<text x="268.1" y="91.4">2</text>
<text x="70.6" y="99.1">3</text>
<text x="83.3" y="101.6">1</text>
<text x="184.9" y="99.6">4</text>
<text x="197.6" y="99.6">2</text>
<text x="225.6" y="96.5">2</text>
<text x="70.6" y="104.1">2</text>
<text x="193.3" y="104.9" transform="rotate(-90 193.3 104.9)">3</text>
<text x="212.9" y="104.1">8</text>
<text x="225.6" y="104.1">1</text>
<text x="212.3" y="127.7" transform="rotate(-90 212.3 127.7)">3</text>
<text x="10.4" y="135.9">C</text>
<text x="205.6" y="132.6">2</text>
<text x="212.3" y="135.4" transform="rotate(-90 212.3 135.4)">1</text>
<text x="285.4" y="135.9">C</text>
<text x="44.6" y="143.5">2</text>
<text x="44.6" y="146">1</text>
<text x="54.9" y="154.4" transform="rotate(-90 54.9 154.4)">1</text>
<text x="129.3" y="155" transform="rotate(-90 129.3 155)">8</text>
<text x="131.8" y="155.7" transform="rotate(-90 131.8 155.7)">5</text>
<text x="54.9" y="159.5" transform="rotate(-90 54.9 159.5)">2</text>
<text x="89.7" y="160">5</text>
<text x="125.2" y="157.5">2</text>
<text x="134.4" y="156.3" transform="rotate(-90 134.4 156.3)">6</text>
<text x="137.9" y="160">7</text>
<text x="54.9" y="163.3" transform="rotate(-90 54.9 163.3)">3</text>
<text x="89.7" y="165.1">6</text>
<text x="102.4" y="162.6">7</text>
<text x="125.2" y="162.6">3</text>
<text x="129.3" y="166.5" transform="rotate(-90 129.3 166.5)">4</text>
<text x="131.8" y="165.8" transform="rotate(-90 131.8 165.8)">1</text>
<text x="48.1" y="168.1">2</text>
<text x="54.9" y="170.9" transform="rotate(-90 54.9 170.9)">1</text>
<text x="10.4" y="185.9">D</text>
<text x="285.4" y="185.9">D</text>
<text x="35" y="199.9">1</text>
<text x="85" y="199.9">2</text>
<text x="135" y="199.9">3</text>
<text x="185" y="199.9">4</text>
<text x="235" y="199.9">5</text>
<text x="285" y="199.9">6</text>
</g>
<g font-size="1.8" fill="#008484">
<text x="19.9" y="15.6">+15V</text>
<text x="47.8" y="15.6">+15V</text>
<text x="259.1" y="15.6">+5V</text>
<text x="52.8" y="22.6">C19</text>
<text x="232.1" y="18.5">R22</text>
<text x="232.7" y="20.8">1k</text>
<text x="246.6" y="22.9">CNY17-2</text>
<text x="249.1" y="20.6">U5</text>
<text x="262.4" y="22.5">R35</text>
<text x="22.2" y="28" transform="rotate(-90 22.2 28)">V+</text>
<text x="23.3" y="29">U1E</text>
<text x="36.1" y="29">C2</text>
<text x="53.3" y="24.9">10u 35V</text>
<text x="183.6" y="25.1">LL4148</text>
<text x="185.6" y="27.6">D5</text>
<text x="193.8" y="25.1">LL4148</text>
<text x="195.7" y="27.6">D8</text>
<text x="226.7" y="27.7">C24</text>
<text x="233.8" y="28">Q3</text>
<text x="262.5" y="24.8">20k</text>
<text x="23.4" y="31.3">LM324</text>
<text x="36.4" y="31.3">100n</text>
<text x="52.8" y="35.3">C20</text>
<text x="124.1" y="30.1">C28</text>
<text x="124.2" y="32.4">15n</text>
<text x="209.3" y="35.1">15V</text>
<text x="209.3" y="32.8">D11</text>
<text x="218" y="32.8">R21</text>
<text x="218" y="35.1">22k</text>
<text x="226.8" y="30">10u</text>
<text x="232.2" y="30.3">BC847</text>
<text x="39.4" y="37.1">GNDA</text>
<text x="53.3" y="37.6">10u 35V</text>
<text x="84.7" y="40.1">R15</text>
<text x="94.9" y="40.1">R36</text>
<text x="105.1" y="40.1">R37</text>
<text x="115.2" y="40.1">R38</text>
<text x="131.9" y="40.9">LM324</text>
<text x="132.9" y="38.6">U1D</text>
<text x="185.6" y="40.2">D7</text>
<text x="195.7" y="40.2">D9</text>
<text x="225.8" y="39">D10</text>
<text x="226" y="41.3">LL4148</text>
<text x="257.9" y="37.9">GNDD</text>
<text x="19.4" y="44.6">-15V</text>
<text x="47.3" y="44.6">-15V</text>
<text x="84.9" y="42.4">10k</text>
<text x="95" y="42.4">8k2</text>
<text x="105.2" y="42.4">27k</text>
<text x="115.4" y="42.4">27k</text>
<text x="129.7" y="45.3">+</text>
<text x="183.6" y="42.7">LL4148</text>
<text x="193.8" y="42.7">LL4148</text>
<text x="18.6" y="51.1">+15V</text>
<text x="31.8" y="51.1">+5V</text>
<text x="47" y="51.1">+5V</text>
<text x="86.1" y="50.4">R16</text>
<text x="86.4" y="52.8">36k</text>
<text x="104.8" y="50.6">C26</text>
<text x="104.9" y="52.9">15n</text>
<text x="114.5" y="52.9">100p</text>
<text x="115.4" y="50.6">C27</text>
<text x="23.4" y="58.2">C3</text>
<text x="36.3" y="58.2">C21</text>
<text x="51.5" y="58.2">C11</text>
<text x="89" y="59.5">GNDD</text>
<text x="99.1" y="59.9">GNDA</text>
<text x="119.5" y="59.9">GNDA</text>
<text x="176.3" y="54.2">R19</text>
<text x="176.6" y="56.6">33k</text>
<text x="190.1" y="56.7">C23</text>
<text x="190.7" y="54.4">1n</text>
<text x="196.6" y="54.2">R20</text>
<text x="196.9" y="56.6">33k</text>
<text x="23.7" y="60.5">100n</text>
<text x="36.8" y="60.5">10u 35V</text>
<text x="51.6" y="60.5">100n</text>
<text x="129.7" y="64.4">C22.1</text>
<text x="268.7" y="64.9">J2</text>
<text x="18.1" y="67.4">-15V</text>
<text x="30.5" y="67.1">GNDD</text>
<text x="45.8" y="67.1">GNDD</text>
<text x="130.1" y="66.7">680p</text>
<text x="267.8" y="67.3">CAP</text>
<text x="116.3" y="74.3">DNP</text>
<text x="116.5" y="72">C25</text>
<text x="129.7" y="75.8">C22.2</text>
<text x="213.5" y="77.6">G2RL-24-DC24</text>
<text x="218" y="75.3">RL1</text>
<text x="237" y="76">R49</text>
<text x="248.4" y="76">R51</text>
<text x="116.4" y="83.1">U1C</text>
<text x="130.1" y="78.1">680p</text>
<text x="177.7" y="82.6" transform="rotate(-90 177.7 82.6)">80VAC</text>
<text x="180.1" y="80.8" transform="rotate(-90 180.1 80.8)">J1</text>
<text x="237.1" y="78.3">120</text>
<text x="238.2" y="83.6">C15</text>
<text x="248.6" y="78.3">120</text>
<text x="249.6" y="83.6">C17</text>
<text x="266.4" y="83.8">MOTOR</text>
<text x="268.7" y="81.5">J3</text>
<text x="67" y="84.7">C10</text>
<text x="67.1" y="87">15n</text>
<text x="113.2" y="89.8">+</text>
<text x="115.4" y="85.4">LM324</text>
<text x="130.5" y="87.1">R10</text>
<text x="131.1" y="89.4">3k</text>
<text x="238.3" y="85.9">100n</text>
<text x="249.8" y="85.9">100n</text>
<text x="28.1" y="94.7">R7</text>
<text x="37.7" y="94.7">R11</text>
<text x="47.9" y="94.7">R12</text>
<text x="58.1" y="94.7">R13</text>
<text x="74.7" y="95.5">LM324</text>
<text x="75.7" y="93.2">U1A</text>
<text x="148.9" y="91.2">Q1</text>
<text x="149.1" y="93.5">6N60C</text>
<text x="191.5" y="92.2" transform="rotate(-90 191.5 92.2)">+</text>
<text x="195.8" y="92.2">D1</text>
<text x="195.9" y="94.8">2W10</text>
<text x="27.7" y="97">10k</text>
<text x="37.9" y="97">8k2</text>
<text x="48.1" y="97">27k</text>
<text x="58.2" y="97">27k</text>
<text x="72.5" y="99.9">+</text>
<text x="89.8" y="97.3">R14</text>
<text x="91" y="99.6">0</text>
<text x="117.8" y="97.3">R17</text>
<text x="117.9" y="99.6">10k</text>
<text x="139.2" y="96.3">R18</text>
<text x="139.3" y="98.6">9k1</text>
<text x="168.2" y="98.8">C1</text>
<text x="168.2" y="101.1">1u</text>
<text x="173.4" y="101.3">1A 250V</text>
<text x="238.2" y="98.5">C16</text>
<text x="238.3" y="96.2">100n</text>
<text x="249.6" y="98.5">C18</text>
<text x="249.8" y="96.2">100n</text>
<text x="29.2" y="107.4">36k</text>
<text x="30.1" y="105">R8</text>
<text x="47.6" y="105.2">C8</text>
<text x="47.7" y="107.5">15n</text>
<text x="57.4" y="107.5">100p</text>
<text x="59.4" y="105.2">C9</text>
<text x="111.5" y="106.4">D4</text>
<text x="148" y="107.7">R1</text>
<text x="176.7" y="103.8">F1</text>
<text x="185.6" y="107.5">R2</text>
<text x="191.5" y="104.7" transform="rotate(-90 191.5 104.7)">-</text>
<text x="195.7" y="107.5">R3</text>
<text x="237" y="106.1">R50</text>
<text x="237.1" y="103.8">120</text>
<text x="248.4" y="106.1">R52</text>
<text x="248.6" y="103.8">120</text>
<text x="111.4" y="108.8">DNP</text>
<text x="148.1" y="110">10</text>
<text x="185.2" y="110">47k</text>
<text x="195.4" y="110">47k</text>
<text x="31.8" y="114.1">GNDD</text>
<text x="42" y="114.5">GNDA</text>
<text x="62.3" y="114.5">GNDA</text>
<text x="106.8" y="115.8">GNDA</text>
<text x="134.7" y="115.8">GNDA</text>
<text x="216.6" y="118.4">1N4001</text>
<text x="218.6" y="116.1">D2</text>
<text x="236.4" y="116.3">R4</text>
<text x="236.5" y="118.6">1k</text>
<text x="244.7" y="115.9">+36V</text>
<text x="189.3" y="120.9">GNDA</text>
<text x="195.7" y="126.5">R6</text>
<text x="195.9" y="128.8">1k</text>
<text x="213.3" y="130.6">Q2</text>
<text x="47.8" y="135">+15V</text>
<text x="141" y="132.4">+5V</text>
<text x="193.8" y="135.7">R9</text>
<text x="194.1" y="138">330*</text>
<text x="203.9" y="135.7">R5</text>
<text x="204" y="138">10k</text>
<text x="213.8" y="132.9">2N5551</text>
<text x="40.8" y="140.9">TACHO</text>
<text x="43" y="138.6">J5</text>
<text x="94.6" y="142.8">120k</text>
<text x="94.9" y="140.5">R29</text>
<text x="130.1" y="142.8">110k</text>
<text x="130.5" y="140.5">R33</text>
<text x="144.3" y="139.3">R34</text>
<text x="144.3" y="141.7">2k7</text>
<text x="56.5" y="144.5">C4</text>
<text x="56.6" y="146.9">47n</text>
<text x="127.8" y="148.9">+15V</text>
<text x="194.8" y="146.9">REVERSE</text>
<text x="195" y="144.6">D3</text>
<text x="208.4" y="147.6">GNDA</text>
<text x="40.4" y="152.6">GNDA</text>
<text x="62" y="154.7">C5</text>
<text x="70.8" y="155.7">R26</text>
<text x="94.8" y="154.2">U1B</text>
<text x="136.1" y="154.6">U2</text>
<text x="189.3" y="155.2">GNDA</text>
<text x="45.2" y="160.9">R23</text>
<text x="55.3" y="157.1">JP1</text>
<text x="61" y="157">47n</text>
<text x="70.9" y="158">4k7</text>
<text x="91.6" y="160.9">+</text>
<text x="93.8" y="156.5">LM324</text>
<text x="127.1" y="158.4">+</text>
<text x="130.2" y="158.8" transform="rotate(-90 130.2 158.8)">V+</text>
<text x="136.3" y="157.1">LM311</text>
<text x="45.2" y="163.2">3k</text>
<text x="55.8" y="166.1">Q4</text>
<text x="45.2" y="173.6">R24</text>
<text x="56.3" y="168.4">2N5551</text>
<text x="69.4" y="168.5">R27</text>
<text x="69.4" y="170.9">2k7</text>
<text x="89.5" y="171.2">C7</text>
<text x="89.7" y="173.5">330n</text>
<text x="108.7" y="169.8">R30</text>
<text x="108.8" y="172.1">4k7</text>
<text x="116.4" y="169.8">R31</text>
<text x="116.4" y="172.1">10k</text>
<text x="124" y="169.8">R32</text>
<text x="124.1" y="172.1">220k</text>
<text x="45.3" y="175.9">13k</text>
<text x="55.4" y="176.2">R25</text>
<text x="55.5" y="178.5">620</text>
<text x="80.6" y="175">C6</text>
<text x="80.7" y="177.3">47n</text>
<text x="88.4" y="178.7">R28</text>
<text x="130.9" y="175.1">GNDD</text>
<text x="88.5" y="181">1k2</text>
<text x="108" y="181.9">GNDA</text>
<text x="127.3" y="181.7">-15V</text>
<text x="40.9" y="188.1">-15V</text>
<text x="75" y="190.7">GNDA</text>
</g>
<g font-size="1.8" fill="#0000c2">
<text x="158.7" y="17.8">Zero Crossing Detector</text>
<text x="73.7" y="20.5">Optional PWM out (for debug)</text>
<text x="73.7" y="22.5">If not req'd, replace C27 with 0 Ohm resistor, and don't assemble the rest.</text>
<text x="73.7" y="24.6">PWM divider &amp; 3rd order low-pass Sallen-Key filter</text>
<text x="73.7" y="26.7">cutoff freq. approx. 5kHz</text>
<text x="105.4" y="66">VI converter</text>
<text x="138.4" y="70.3">Solder either</text>
<text x="220.3" y="66">AC induction motor interface (similar to Olimp 005C1)</text>
<text x="39.4" y="76.7">PWM divider &amp; 3rd order low-pass Sallen-Key filter</text>
<text x="138.4" y="72.4">C22.1 or C22.2</text>
<text x="39.4" y="78.7">cutoff freq. approx. 5kHz</text>
<text x="87.6" y="134.6">Tachometer circuit</text>
</g>
<g font-size="1.8" fill="#848400">
<text x="272" y="28.8">ZCD</text>
<text x="70.7" y="45.3">AUX_PWM</text>
<text x="147.6" y="47.9">AUX_OUT</text>
<text x="18.3" y="99.9">PWM</text>
<text x="180.8" y="131.7">Reverse</text>
<text x="147.6" y="160.9">Tacho</text>
</g>
<g font-size="1.8">
<text x="256.5" y="88.9">M_RED</text>
<text x="256.5" y="86.4">M_YELLOW</text>
<text x="256.5" y="94">M_GREEN</text>
<text x="256.5" y="91.4">M_WHITE</text>
</g>
<g font-size=".9" fill="#008484">
<text x="132.4" y="159.7" transform="rotate(-90 132.4 159.7)">BAL</text>
<text x="132.4" y="162.7" transform="rotate(-90 132.4 162.7)">GND</text>
</g>
<text font-size=".7" fill="#008484" x="134.9" y="161.1" transform="rotate(-90 134.9 161.1)">STRB</text>
</svg>
